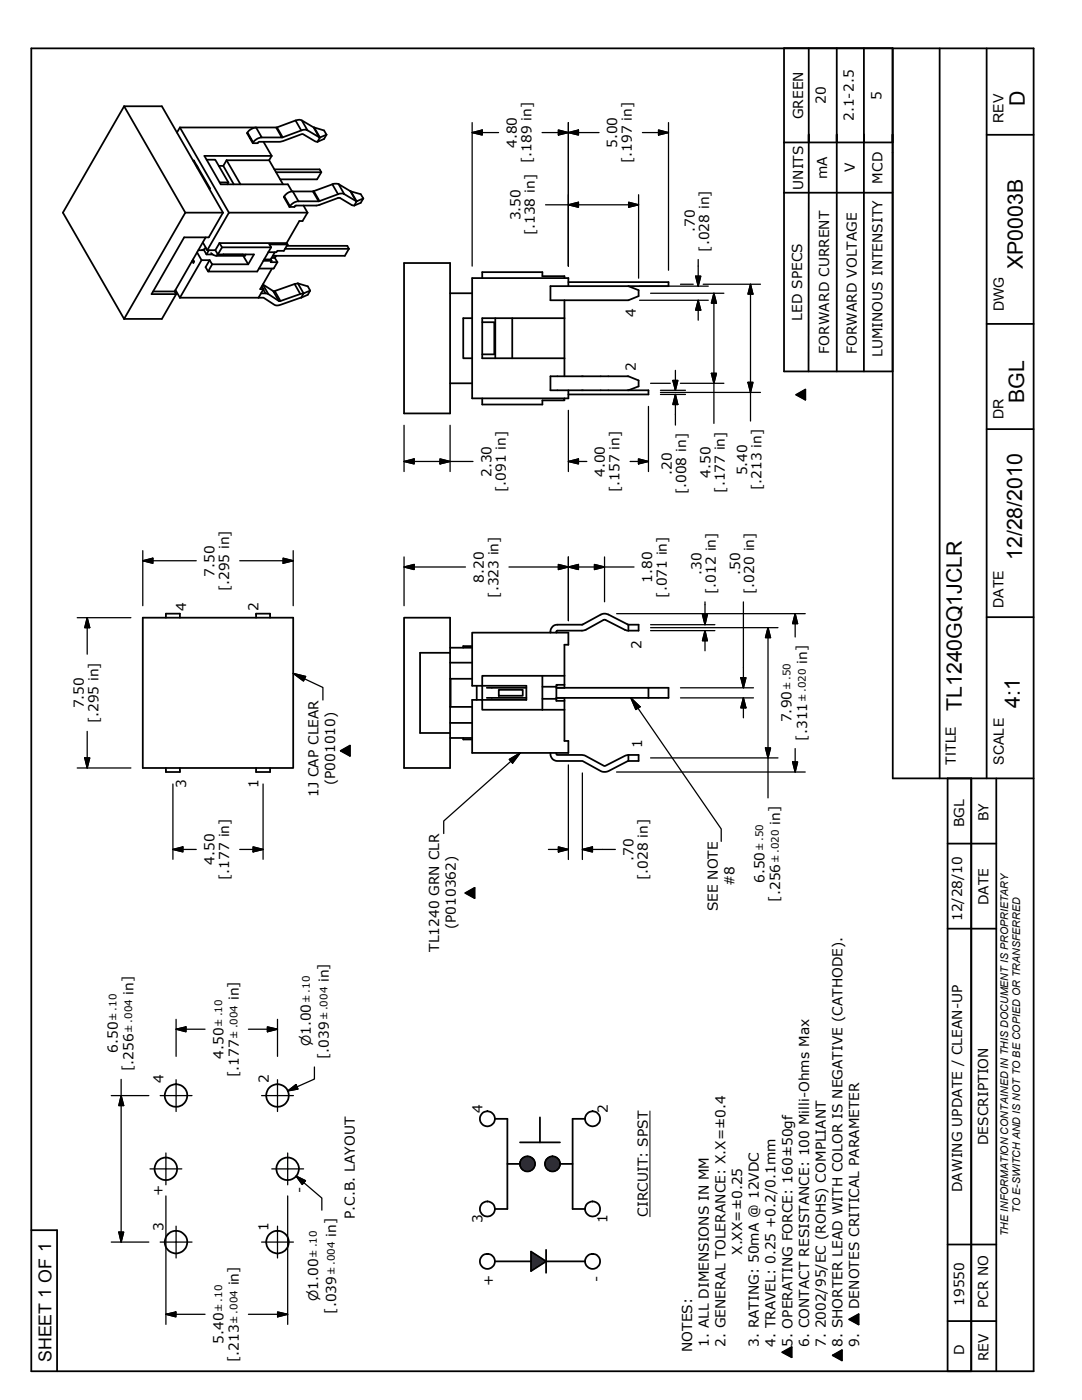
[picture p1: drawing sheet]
<svg xmlns="http://www.w3.org/2000/svg" width="216mm" height="279mm" viewBox="0 0 216 279" stroke-linecap="round" stroke-linejoin="round" font-family="sans-serif">
<g fill="none" stroke="#000" stroke-width=".36">
<path d="M6.2 9.7h200v264h-200zM161.4 9.6l-.1 64.5M167 9.6v64.5M172.4 9.6v64.5M178.1 9.6v64.5h-21.7v-64.5M178.1 9.7v145.6h28.1M187.5 9.7v145.6M196.9 9.7v145.6M24.8 21.2l-12.2 21.2 12.2 21.2M24.8 21.2h7.5l12.2 21.2M24.8 21.2l12.2 21.2M35.9 25.4h15.2l1.1 2a2.23 2.23 0 0 0-1.7 1"/>
<path d="M35.9 25.4l-.6 1.1M35.9 25.4l9.8 17M38.6 32.1l.1-.1 3.2 5.6-.1 .2M39.1 33h.2M39.5 33.4l-.1 .1M41.2 31.9h1.7l2.7 4.5M43.7 33.1h.9M43.8 36.4h1.8M44.6 33.1l2.1 3.7M45.2 32h8.5M45.2 32l-.6 1.1M45.2 32l2.8 4.8"/>
<path d="M45.6 36.4l-.2 .4M52.6 28.3l1.6 2.8M53.7 32l2.8 4.8M54.2 31.1h-13.4l3.2 5.7h13.4l.9 1.4M54.2 31.1l-.5 .9M54.8 33.8h9l.3 .6M55.1 34.4h9M55.1 25.4l1.1 2h-4M55.3 25.4l1.1 2h-.2M56.7 39.2l1.2 2M56.7 39.2l-.1 .1 1.2 2M58.4 38.2l1.2 2"/>
<path d="M58.4 38.2h4M58.4 38.2a2.01 2.01 0 0 0-1.7 1M59 24l1.1 2-3.7 1.4M60.2 24l1.2 2-.7-.1-.6 .1M62.4 38.2l1.2 2M62.6 25.4l1.1 2-2.3-1.4M62.6 38.1l1.2 2M62.6 38.1l-.2 .1M62.7 25.4l1.1 2M62.7 25.4l2 .6 .5 .9M62.7 25.4l-2.9-1.5-.8 .1-3.8 1.4h-4.1a2.35 2.35 0 0 0-1.8 1.2l1.1 2 .1-.2-1.1-2M63.4 28.3l-.6-.1-2.5-1.4-4.3 1.5h-4.3l-.3 .3h-1"/>
<path d="M63.7 27.4h.1M63.8 27.4l-.4 .9M64.1 34.4l-.8 1.4h-7.4M65.2 26.9l-1.4 .5M65.2 26.9l-.5 .8-1.3 .6M66.3 36.8l1.2 2M66.3 36.8l-3.7 1.3M67.5 38.8l-3.7 1.3M67.6 36.7l1.1 2M67.6 36.7h-.7l-.6 .1M67.6 36.7l2.3 1.4M68.7 38.7l2.3 1.4"/>
<path d="M68.7 38.7l-.4-.1-.8 .2M69.9 38.1l1.1 2M69.9 38.1l.1 .1M70 38.2l1.2 2M70 38.2l2 .6 .5 .8M72.5 39.6l-.5 .9-1.3 .5M72.5 39.6l-1.3 .6M156.4 38.5h21.7M156.4 28.4h21.7M196.9 26.9h9.3M30.6 58.2h4.2M34.8 58.2l.4 .5"/>
<path d="M35 57.9l.9 1.5M35.2 58.7l-2.9 4.9h-7.5M35.9 59.4h15.7M38.5 51.8l.2 .4-.1 .3-.2-.4M39.3 50.4l.9 1.5M40.2 51.9l-4.3 7.5M40.2 51.9h1.6M40.5 48.4l.9 1.5M40.7 49.9l.5 .9h1.2M40.8 49.7l-.5 .2M41 49.4l-.3 .5h-1.1M41 47.4l-6.2 10.8"/>
<path d="M41.4 49.9h1.6M41.7 49.9l-.5 .9M41.8 51.9l-.8 1.4 .5 .9M41.8 51.9l.5 .8M42.1 50.5l1 .6h.1l.2-.4M42.3 52.7h7.2M43 49.9l.5 .9M43.5 50.8h7.2l-1.2 1.9M43.8 48.5h13.4M43.8 48.5l.5 .9M43.8 48.5l-.8 1.4M44.5 42.4h-7.5l-12.2 21.2"/>
<path d="M44.5 42.4l-2.8 5h-5l-6.5 11.3h5M44.6 50.8h.1M48.5 50.8h-3.9M48.5 51.1l1 1.6M49 50.8l-.1 .3h-5.7M51.6 59.4h1l2.6 1.6 .8-.2 4.1-1.4M52.1 58.5l1.5 .2 2.1 1.4 4.9-1.6M52.2 57.1l.4 .6M52.5 57.8l.5 .7M52.6 52h1.6M52.6 57.7l-1 1.7M52.7 51.8h1.3"/>
<path d="M54 51.8l.2 .2M54.1 49.4l-2.8 4.8h-9.8l.8-1.5M54.1 49.4h-9.8l-.8 1.4M54.2 51.5h.6M54.2 52l-.2 .3h1.4M54.3 53.6l-2.4 4.1h.7M54.5 58.1l-2-1.3 1.1 1.9M54.8 58.1h-.3l1.1 2M54.8 50.3l-.8 1.5M55.1 51.1l-.3 .4 .6 .8M55.4 52.3l-.8 1.3h-2.9M56.9 49.7h12.7"/>
<path d="M57.2 48.5l.2 .3M57.2 49.1h12.1l.3 .6M57.4 48.8h-3.6l.3 .6M57.4 48.8l-.8 1.3h-1.3l-.1 .2h-1.7M57.9 41.2l-.1 .1M58.8 56.7l-4 1.4 1.2 2M59.4 56.6l2 .5 .5 .9M59.4 56.6l-.6 .1 1.1 2M59.4 56.6l1.2 1.9M59.6 40.2a2.15 2.15 0 0 0-1.7 1M59.6 40.2h4M60.6 41l.8 1.4"/>
<path d="M60.6 58.5l-.5 .9M61.4 42.4h-15.7l-4.3 7.5M61.4 42.4l-1 1.7h-.7l-2.5 4.4M61.9 58l-1.3 .5M61.9 58l-.5 .8-1.3 .6M63.8 40.1l-.2 .1M69.6 49.7l-.8 1.4h-14.4M70.7 41l-.6-.1-2.5-1.4-4.3 1.5h-4.2l-.3 .3h-1M71 40.1l.2 .1M71.2 40.2l-.5 .8M80.6 52.5h9.2v30h-9.2zM89.8 58.5h4.4"/>
<path d="M96.2 55.5v-1.2h12v.8h4.4v.4M109.8 57.1h15.6l2 .8v1.2l-2 .8h-15.6zM112.6 59.9v15.2M113.4 57.1v-1.6h-19.2v24h19.2v-1.6M113.4 56.3h20v.8h-8M89.8 76.5h4.4M94.2 63.5h-1.8v8h1.8M96.2 79.5v1.2h12v-.8h4.4v-.4M96.2 64.3h2.4v6.4h-2.4M98.8 63.5v8M102.2 63.5v8M109.8 75.1h15.6l2 .8v1.2l-2 .8h-15.6z"/>
<path d="M112.6 63.5h-16.4v8h16.4M125.4 77.9h4v.8h-16M158.9 78.8l1.8-1.1v2.1zM196.9 64.6h9.3M196.9 85.6h9.3M28.5 123.3h30v30h-30zM33.1 123.3v-.8h2.8v.8M53.9 123.3v-.8h-2.8v.8M80.6 123.3h9.2v30h-9.2zM89.8 135.5h4.4M89.8 129.3h4.4M89.8 132.2h4.4"/>
<path d="M89.8 130.3h-6v16h6M89.9 135.5v5.6M94.2 128.9h-1.8v.4M95.1 136.9v2.8M97.1 139.3h7.9M97.1 137.3h7.9M99.5 137.7h4.8v1.2h-4.8zM108.2 134.9h-12v6.7h12M108.2 134.9v6.7M108.2 134.9h4.4M108.2 139.5h2.8M111 137.3h22.4v2h-22.4"/>
<path d="M111 137.1v2.8h1.6M112.6 136.7h-1.6v.4h-2.8M112.6 137.3v-8.6h.8v-2.4h-19.2v10.6h10.8v2.8h-10.8v10.6h19.2v-2.4h-.8v-8.6M125.4 124.7l-4-2.1-.6-.1-.9 .2-3.7 2h-5a1.4 1.4 0 0 0-1.4 1.6M125.4 125.9l-.7-.2-4.1-2-4 2.1-5.4 .1-.2 .1v.3M125.4 124.7h2v1.2h-2M125.4 124.7v1.2M129.4 137.3v2M196.9 123.2h9.3M35.9 153.3v.8h-2.8v-.8M51.1 153.3v.8h2.8v-.8M68 149.8l1.8-1v2.1z"/>
<path d="M89.8 141.1h4.4M89.8 144.3h4.4M89.8 147.3h4.4M92.4 147.3v.3h1.8M108.2 141.6h4.4M109.8 150.3a1.43 1.43 0 0 0 1.4 1.6h5l3.7 2 .6 .2 .9-.2 4-2M111 150.3v.3l.2 .1h5.4l4 2.2 4.1-2 .7-.2M125.4 150.7h2v1.2h-2M125.4 150.7v1.2M189.1 155.3v118.4h4.7v-118.4v118.4M198.8 155.3v118.4M92.9 178.2l1.8-1v2z"/>
<path d="M198.8 168.4h-9.7M198.8 185.3h-9.7M98.8 223.3h2.4v18h-2.4M101.2 232.3h2.6M103.8 228h7.9M107.7 223v5M111.7 232.3h2.6M116.7 223.3h-2.4v18h2.4M6.2 245.5h5.2v28.2M98.8 251.7h7.2M106 249.8l3 1.9-3 2zM109 251.7h7.7"/>
<path d="M109 249.4v4.6M198.8 248.4h-9.7M156.1 269.9l1.9-1.1v2.1zM166.2 270.5l1.8-1v2zM169.5 263.3l1.8-1v2zM198.8 263.7h-9.7"/>
<circle cx="35.1" cy="218.6" r="2.25"/>
<circle cx="55.4" cy="218.6" r="2.25"/>
<circle cx="33.1" cy="233.3" r="2.26"/>
<circle cx="57.4" cy="233.3" r="2.25"/>
<circle cx="97.3" cy="223.3" r="1.51"/>
<circle cx="105.3" cy="232.3" r="1.5"/>
<circle cx="110.3" cy="232.3" r="1.5"/>
<circle cx="118.3" cy="223.3" r="1.51"/>
<circle cx="35.1" cy="247.9" r="2.25"/>
<circle cx="55.4" cy="247.9" r="2.25"/>
<circle cx="97.3" cy="241.3" r="1.5"/>
<circle cx="97.3" cy="251.7" r="1.5"/>
<circle cx="118.3" cy="251.7" r="1.5"/>
<circle cx="118.3" cy="241.3" r="1.5"/>
</g>
<g fill="#2f2c4b" stroke="#2f2c4b" stroke-width=".2">
<path d="M105.1 230.8h.2l-.2 3z"/>
<path d="M105.3 230.8v3h-.2z"/>
<path d="M105.3 230.8h.1l-.1 3z"/>
<path d="M105.4 230.8v3h-.1z"/>
<path d="M105.4 230.8h.2l-.2 3z"/>
<path d="M105.6 230.8v3h-.2z"/>
<path d="M105.6 230.8l.1 .1-.1 2.9z"/>
<path d="M105.7 230.9v2.8l-.1 .1z"/>
<path d="M105.7 230.9h.2l-.2 2.8z"/>
<path d="M105.9 230.9v2.8h-.2z"/>
<path d="M105.9 230.9l.1 .1-.1 2.7z"/>
<path d="M106 231v2.6l-.1 .1z"/>
<path d="M106 231l.1 .1-.1 2.5z"/>
<path d="M106.1 231.1v2.4l-.1 .1z"/>
<path d="M106.1 231.1l.2 .1-.2 2.3z"/>
<path d="M106.3 231.2v2.2l-.2 .1z"/>
<path d="M106.3 231.2v2.2z"/>
<path d="M106.3 231.3v2.1z"/>
<path d="M106.3 231.3l.1 .1-.1 1.9z"/>
<path d="M106.4 231.4l-.1 1.9z"/>
<path d="M106.4 231.4l.2 .1-.2 1.7z"/>
<path d="M106.6 231.5l-.2 1.7z"/>
<path d="M106.6 231.5v1.5z"/>
<path d="M106.6 231.7v1.3z"/>
<path d="M106.6 231.7v1.2z"/>
<path d="M106.7 231.8l-.1 1.1z"/>
<path d="M106.7 231.8v.9z"/>
<path d="M106.7 232v.7z"/>
<path d="M106.7 232v.6z"/>
<path d="M106.7 232.1v.5z"/>
<path d="M106.7 232.1v.3z"/>
<path d="M105.1 230.8v3h-.2z"/>
<path d="M104.9 230.8h.2l-.2 3z"/>
<path d="M104.9 230.8v3l-.1-.1z"/>
<path d="M104.8 230.9l.1-.1-.1 2.9z"/>
<path d="M104.8 230.9v2.8h-.2z"/>
<path d="M104.6 230.9h.2l-.2 2.8z"/>
<path d="M104.6 230.9v2.8l-.1-.1z"/>
<path d="M104.5 231l.1-.1-.1 2.7z"/>
<path d="M104.5 231v2.6l-.1-.1z"/>
<path d="M104.4 231.1l.1-.1-.1 2.5z"/>
<path d="M104.4 231.1v2.4l-.2-.1z"/>
<path d="M104.2 231.2l.2-.1-.2 2.3z"/>
<path d="M104.2 231.2v2.2l-.1-.1z"/>
<path d="M104.2 231.2l-.1 2.1v-2z"/>
<path d="M104.1 231.3v2l-.1-.1z"/>
<path d="M104.1 231.3l-.1 1.9z"/>
<path d="M104 231.4v1.8l-.1-.2z"/>
<path d="M104 231.4l-.1 1.6z"/>
<path d="M103.9 231.5v1.5z"/>
<path d="M103.9 231.5v1.4z"/>
<path d="M103.9 231.7v1.2z"/>
<path d="M103.9 231.7l-.1 1z"/>
<path d="M103.8 231.8v.9z"/>
<path d="M103.8 231.8v.8z"/>
<path d="M103.8 232v.6z"/>
<path d="M103.8 232v.4z"/>
<path d="M103.8 232.1v.3z"/>
<path d="M110.1 230.8h.1l-.1 3z"/>
<path d="M110.2 230.8v3h-.1z"/>
<path d="M110.2 230.8h.2l-.2 3z"/>
<path d="M110.4 230.8v3h-.2z"/>
<path d="M110.4 230.8h.2l-.2 3z"/>
<path d="M110.6 230.8v3h-.2z"/>
<path d="M110.6 230.8l.1 .1-.1 2.9z"/>
<path d="M110.7 230.9v2.8l-.1 .1z"/>
<path d="M110.7 230.9h.1l-.1 2.8z"/>
<path d="M110.8 230.9v2.8h-.1z"/>
<path d="M110.8 230.9l.2 .1-.2 2.7z"/>
<path d="M111 231v2.6l-.2 .1z"/>
<path d="M111 231l.1 .1-.1 2.5z"/>
<path d="M111.1 231.1v2.4l-.1 .1z"/>
<path d="M111.1 231.1l.2 .1-.2 2.3z"/>
<path d="M111.3 231.2v2.2l-.2 .1z"/>
<path d="M111.3 231.2l.1 .1-.1 2.1z"/>
<path d="M111.4 231.3l-.1 2.1z"/>
<path d="M111.4 231.3l.1 .1-.1 1.9z"/>
<path d="M111.5 231.4l-.1 1.9z"/>
<path d="M111.5 231.4v1.8z"/>
<path d="M111.5 231.5v1.7z"/>
<path d="M111.5 231.5v1.5z"/>
<path d="M111.6 231.7l-.1 1.3z"/>
<path d="M111.6 231.7v1.2z"/>
<path d="M111.7 231.8l-.1 1.1z"/>
<path d="M111.7 231.8v.9z"/>
<path d="M111.7 232v.7z"/>
<path d="M111.7 232v.6z"/>
<path d="M111.7 232.1v.5z"/>
<path d="M111.7 232.1v.3z"/>
<path d="M110.1 230.8v3h-.2z"/>
<path d="M109.9 230.8h.2l-.2 3z"/>
<path d="M109.9 230.8v3l-.1-.1z"/>
<path d="M109.8 230.9l.1-.1-.1 2.9z"/>
<path d="M109.8 230.9v2.8h-.2z"/>
<path d="M109.6 230.9h.2l-.2 2.8z"/>
<path d="M109.6 230.9v2.8l-.1-.1z"/>
<path d="M109.5 231l.1-.1-.1 2.7z"/>
<path d="M109.5 231v2.6l-.1-.1z"/>
<path d="M109.4 231.1l.1-.1-.1 2.5z"/>
<path d="M109.4 231.1v2.4l-.2-.1z"/>
<path d="M109.2 231.2l.2-.1-.2 2.3z"/>
<path d="M109.2 231.2v2.2l-.1-.1z"/>
<path d="M109.2 231.2l-.1 2.1v-2z"/>
<path d="M109.1 231.3v2z"/>
<path d="M109.1 231.3v1.9z"/>
<path d="M109.1 231.4v1.8l-.2-.2z"/>
<path d="M109.1 231.4l-.2 1.6z"/>
<path d="M108.9 231.5v1.5z"/>
<path d="M108.9 231.5v1.4z"/>
<path d="M108.9 231.7v1.2z"/>
<path d="M108.9 231.7l-.1 1z"/>
<path d="M108.8 231.8v.9z"/>
<path d="M108.8 231.8v.8z"/>
<path d="M108.8 232v.6z"/>
<path d="M108.8 232v.4z"/>
<path d="M108.8 232.1v.3z"/>
<path d="M106 249.8l3 1.9-3 2z"/>
</g>
<path d="M158.9 78.8l1.8-1.1v2.1zM68 149.8l1.8-1v2.1zM92.9 178.2l1.8-1v2zM156.1 269.9l1.9-1.1v2.1zM166.2 270.5l1.8-1v2zM169.5 263.3l1.8-1v2z" fill="#000" stroke="#000" stroke-width=".2"/>
<path d="M129.7 221.7v21.1" fill="none" stroke="#000" stroke-width=".2"/>
<g fill="none" stroke="#000" stroke-width=".25">
<path d="M94.2 24.5v28.6M94.2 26.5l2-.5v.9zM94.2 26.5h5.3M108.2 26.5h11.3M111.4 26l2 .5-2 .4zM113.4 26.5l2-.5v.9zM113.4 24.5v28.6M127.4 38.9v16.6M128.2 26.5h5.2M131.4 26l2 .5-2 .4zM133.4 24.5v29.4M108.9 40.9h18.5"/>
<path d="M113.4 40.9l2-.5v1zM125.4 40.4l2 .5-2 .5zM127.6 59.9h13.7M127.6 57.1h13.7M129.8 58.5h14.6M135.8 56.7h2.5M138.8 55.1h1l-.5 2zM139.3 59.9l.5 2h-1zM139.3 51.8v5.3M139.3 59.9v4M140.3 56.7h11.4M142.5 58.5v26"/>
<path d="M142.5 58.5l.5 2h-1.1zM149.8 56.7v27.3M149.8 56.7l.4 2h-1zM129.8 76.5h4M131.8 77.9h5M131.8 78.7h5M131.8 78.3h19.9M134.3 75.9h1l-.5 2zM134.8 73.9v4M134.8 78.7v6.1M134.8 78.7l.5 2h-1zM135.8 76.5h8.6"/>
<path d="M141.9 74.5h1.1l-.5 2zM149.2 76.3h1l-.4 2zM80.6 92.1l2-.5v1zM80.6 92.1h13.8M80.6 84.9v9.2M87.8 91.6l2 .5-2 .5zM89.8 84.9v9.2M113.4 92.1l2-.5v1zM113.4 92.1h3.7M113.4 81.9v12.2M125.7 92.1h3.7M127.4 91.6l2 .5-2 .5z"/>
<path d="M129.4 81.1v13M28.5 111.9l2-.5v1zM28.5 111.9h10.7M28.5 109.9v11M47.8 111.9h10.7M56.5 111.4l2 .5-2 .5zM58.5 109.9v11M80.6 113.2h12.3M80.6 111.1v9.8M80.6 113.2l2-.6v1.1zM101.6 113.2h24.9M111.4 112.6l2 .6-2 .5z"/>
<path d="M113.4 111.1v12.8M113.4 113.2l2-.6v1.1zM118.6 112.6l2 .6-2 .5zM120.6 111.1v9M15.4 123.3h10.7M17.4 123.3l.5 2h-1zM17.4 123.3v7.3M58.5 134.4l5.9 2.8v2.5M58.5 134.4l2.5 .6-.4 .9zM123 122.5h37.7M125.9 139.3l18 26.1v2.5M125.9 139.3l1.8 1.8-.8 .5z"/>
<path d="M129.8 125.3h25.4M129.8 124.7h12.8M129.8 125.9h12.8M135.8 139.3h14.5M135.8 137.3h14.5M140.2 122.7h.9l-.4 2zM140.7 120.1v4.6M140.7 125.9l.4 2h-.9zM140.7 125.9v4M147.8 135.3h1l-.5 2zM148.3 139.3v4M148.3 139.3l.5 2h-1z"/>
<path d="M148.3 120.1v17.2M153.2 125.3v33.9M153.2 125.3l.6 2h-1.1zM158.7 122.5v4.6M158.7 122.5l.5 2h-1zM15.4 153.3h10.7M16.9 151.3h1l-.5 2zM17.4 146v7.3M34.5 156.5v15M52.5 156.5v15M101.6 151.6l2.2-1.3-1.5 2zM103.8 150.3l-15.3 13.6v2.4"/>
<path d="M113.4 152.7v18.8M116.2 154.3v17.2M123 154.1h37.7M129.8 151.3h25.4M152.7 149.3h1.1l-.6 2zM158.2 152.1h1l-.5 2zM158.7 149.4v4.7M34.5 169.5l2-.5v1zM34.5 169.5h4.7M47.8 169.5h4.7M50.5 169l2 .5-2 .5zM109.4 169.5h4"/>
<path d="M111.4 169l2 .5-2 .5zM116.2 169.5l2-.5v1zM116.2 169.5h6.6M22.2 218.7h7.5M24.2 215.4v32.5M24.2 218.7l.5 1.9h-1zM32 218.7h6.3M35.1 215.5v6.3M35.1 205.4h5.8M35.1 205.4l2-.5v1zM35.1 203.4v7.4M49.6 205.4h5.8"/>
<path d="M52.2 218.7h6.3M53.4 204.9l2 .5-2 .5zM55.4 215.5v6.3M55.4 203.4v7.4M57.4 217.7l1.7-1.2 .4 .8zM62.7 212.9v2.4l-5.3 2.4 1.9-.8M29.9 233.3h6.4M33.1 230.1v6.4M33.1 238.7v9.1M54.2 233.3h6.4M57.4 230.1v6.4M57.4 238.7v9.1"/>
<path d="M59.1 234.7l1.9 .9-.7 .8zM60.6 236l-1.5-1.3 5.1 4.4v2.4M22.2 247.9h7.5M23.7 245.9h1l-.5 2zM32 247.9h6.3M33.1 248v16.3M35.1 244.7v6.4M52.2 247.9h6.3M55.4 244.7v6.4M57.4 248v16.3M33.1 262.3l2-.5v1zM33.1 262.3h7.8"/>
<path d="M49.6 262.3h7.8M55.4 261.8l2 .5-2 .5z"/>
</g>
<g fill="#000" stroke="#000" stroke-width=".25">
<path d="M94.2 26.5l2-.5v.9zM111.4 26l2 .5-2 .4zM113.4 26.5l2-.5v.9zM131.4 26l2 .5-2 .4zM113.4 40.9l2-.5v1zM125.4 40.4l2 .5-2 .5zM138.8 55.1h1l-.5 2zM149.8 56.7l.4 2h-1zM134.3 75.9h1l-.5 2zM139.3 59.9l.5 2h-1zM141.9 74.5h1.1l-.5 2zM142.5 58.5l.5 2h-1.1z"/>
<path d="M149.2 76.3h1l-.4 2zM80.6 92.1l2-.5v1zM87.8 91.6l2 .5-2 .5zM113.4 92.1l2-.5v1zM127.4 91.6l2 .5-2 .5zM134.8 78.7l.5 2h-1zM28.5 111.9l2-.5v1zM56.5 111.4l2 .5-2 .5zM80.6 113.2l2-.6v1.1zM111.4 112.6l2 .6-2 .5zM113.4 113.2l2-.6v1.1zM118.6 112.6l2 .6-2 .5z"/>
<path d="M17.4 123.3l.5 2h-1zM58.5 134.4l2.5 .6-.4 .9zM140.2 122.7h.9l-.4 2zM140.7 125.9l.4 2h-.9zM147.8 135.3h1l-.5 2zM153.2 125.3l.6 2h-1.1zM158.7 122.5l.5 2h-1zM16.9 151.3h1l-.5 2zM101.6 151.6l2.2-1.3-1.5 2zM125.9 139.3l1.8 1.8-.8 .5zM148.3 139.3l.5 2h-1zM152.7 149.3h1.1l-.6 2z"/>
<path d="M158.2 152.1h1l-.5 2zM34.5 169.5l2-.5v1zM50.5 169l2 .5-2 .5zM111.4 169l2 .5-2 .5zM116.2 169.5l2-.5v1zM35.1 205.4l2-.5v1zM53.4 204.9l2 .5-2 .5zM57.4 217.7l1.7-1.2 .4 .8zM24.2 218.7l.5 1.9h-1zM59.1 234.7l1.9 .9-.7 .8zM23.7 245.9h1l-.5 2zM33.1 262.3l2-.5v1z"/>
<path d="M55.4 261.8l2 .5-2 .5z"/>
</g>
<g font-size="4.3">
<text x="204.5" y="21.2" transform="rotate(-90 204.5 21.2)">D</text>
<text x="204.1" y="53.8" transform="rotate(-90 204.1 53.8)">XP0003B</text>
<text x="204.3" y="80.5" transform="rotate(-90 204.3 80.5)">BGL</text>
<text x="203.9" y="111.8" transform="rotate(-90 203.9 111.8)">12/28/2010</text>
<text x="191.9" y="141.9" transform="rotate(-90 191.9 141.9)">TL1240GQ1JCLR</text>
<text x="203.5" y="141.3" transform="rotate(-90 203.5 141.3)">4:1</text>
</g>
<text font-size="3.5" x="10.2" y="271.9" transform="rotate(-90 10.2 271.9)">SHEET 1 OF 1</text>
<g font-size="2.8">
<text x="200.3" y="24.5" transform="rotate(-90 200.3 24.5)">REV</text>
<text x="200.3" y="62.1" transform="rotate(-90 200.3 62.1)">DWG</text>
<text x="200.3" y="83.7" transform="rotate(-90 200.3 83.7)">DR</text>
<text x="200.3" y="121.4" transform="rotate(-90 200.3 121.4)">DATE</text>
<text x="190.7" y="152.6" transform="rotate(-90 190.7 152.6)">TITLE</text>
<text x="200.3" y="152.6" transform="rotate(-90 200.3 152.6)">SCALE</text>
</g>
<g font-size="2.7">
<text x="160.3" y="23.8" transform="rotate(-90 160.3 23.8)">GREEN</text>
<text x="164.8" y="20.8" transform="rotate(-90 164.8 20.8)">20</text>
<text x="175.9" y="19.9" transform="rotate(-90 175.9 19.9)">5</text>
<text x="103.1" y="29.6" transform="rotate(-90 103.1 29.6)">4.80</text>
<text x="123.2" y="29.6" transform="rotate(-90 123.2 29.6)">5.00</text>
<text x="170.4" y="24.2" transform="rotate(-90 170.4 24.2)">2.1-2.5</text>
<text x="106" y="32.6" transform="rotate(-90 106 32.6)">[.189 in]</text>
<text x="126.1" y="32.6" transform="rotate(-90 126.1 32.6)">[.197 in]</text>
<text x="165.1" y="35.7" transform="rotate(-90 165.1 35.7)">mA</text>
<text x="170.5" y="34.4" transform="rotate(-90 170.5 34.4)">V</text>
<text x="160.3" y="37.9" transform="rotate(-90 160.3 37.9)">UNITS</text>
<text x="176.1" y="36.7" transform="rotate(-90 176.1 36.7)">MCD</text>
<text x="103.9" y="44" transform="rotate(-90 103.9 44)">3.50</text>
<text x="106.7" y="47" transform="rotate(-90 106.7 47)">[.138 in]</text>
<text x="138.6" y="46.4" transform="rotate(-90 138.6 46.4)">.70</text>
<text x="141.5" y="50.2" transform="rotate(-90 141.5 50.2)">[.028 in]</text>
<text x="126.9" y="63.3" transform="rotate(-90 126.9 63.3)">4</text>
<text x="160" y="64" transform="rotate(-90 160 64)">LED SPECS</text>
<text x="165.5" y="70.6" transform="rotate(-90 165.5 70.6)">FORWARD CURRENT</text>
<text x="171" y="70.7" transform="rotate(-90 171 70.7)">FORWARD VOLTAGE</text>
<text x="176.1" y="71.2" transform="rotate(-90 176.1 71.2)">LUMINOUS INTENSITY</text>
<text x="126.9" y="74.1" transform="rotate(-90 126.9 74.1)">2</text>
<text x="98" y="95.2" transform="rotate(-90 98 95.2)">2.30</text>
<text x="120.7" y="95.2" transform="rotate(-90 120.7 95.2)">4.00</text>
<text x="134.1" y="94.8" transform="rotate(-90 134.1 94.8)">.20</text>
<text x="141.8" y="95.3" transform="rotate(-90 141.8 95.3)">4.50</text>
<text x="149.1" y="94.9" transform="rotate(-90 149.1 94.9)">5.40</text>
<text x="100.9" y="98.2" transform="rotate(-90 100.9 98.2)">[.091 in]</text>
<text x="123.6" y="98.2" transform="rotate(-90 123.6 98.2)">[.157 in]</text>
<text x="136.9" y="98.7" transform="rotate(-90 136.9 98.7)">[.008 in]</text>
<text x="144.6" y="98.3" transform="rotate(-90 144.6 98.3)">[.177 in]</text>
<text x="151.9" y="97.8" transform="rotate(-90 151.9 97.8)">[.213 in]</text>
<text x="42.8" y="115.1" transform="rotate(-90 42.8 115.1)">7.50</text>
<text x="45.7" y="118" transform="rotate(-90 45.7 118)">[.295 in]</text>
<text x="96.5" y="116.3" transform="rotate(-90 96.5 116.3)">8.20</text>
<text x="99.4" y="119.3" transform="rotate(-90 99.4 119.3)">[.323 in]</text>
<text x="130.2" y="116.3" transform="rotate(-90 130.2 116.3)">1.80</text>
<text x="133.1" y="119.3" transform="rotate(-90 133.1 119.3)">[.071 in]</text>
<text x="140" y="114.7" transform="rotate(-90 140 114.7)">.30</text>
<text x="142.9" y="118.5" transform="rotate(-90 142.9 118.5)">[.012 in]</text>
<text x="147.7" y="114.7" transform="rotate(-90 147.7 114.7)">.50</text>
<text x="150.5" y="118.5" transform="rotate(-90 150.5 118.5)">[.020 in]</text>
<text x="37.1" y="121.9" transform="rotate(-90 37.1 121.9)">4</text>
<text x="51.6" y="121.9" transform="rotate(-90 51.6 121.9)">2</text>
<text x="128" y="129.5" transform="rotate(-90 128 129.5)">2</text>
<text x="161.1" y="132.5" transform="rotate(-90 161.1 132.5)">in]</text>
<text x="16.7" y="141.4" transform="rotate(-90 16.7 141.4)">7.50</text>
<text x="19.6" y="144.4" transform="rotate(-90 19.6 144.4)">[.295 in]</text>
<text x="128.1" y="149.2" transform="rotate(-90 128.1 149.2)">1</text>
<text x="158" y="144.2" transform="rotate(-90 158 144.2)">7.90</text>
<text x="160.9" y="147.8" transform="rotate(-90 160.9 147.8)">[.311</text>
<text x="37.1" y="157.2" transform="rotate(-90 37.1 157.2)">3</text>
<text x="51.6" y="157.2" transform="rotate(-90 51.6 157.2)">1</text>
<text x="63.5" y="159.1" transform="rotate(-90 63.5 159.1)">1J CAP CLEAR</text>
<text x="66.9" y="156.7" transform="rotate(-90 66.9 156.7)">(P001010)</text>
<text x="155.7" y="164.6" transform="rotate(-90 155.7 164.6)">in]</text>
<text x="192.4" y="165.1" transform="rotate(-90 192.4 165.1)">BGL</text>
<text x="197.2" y="163.9" transform="rotate(-90 197.2 163.9)">BY</text>
<text x="42.8" y="172.6" transform="rotate(-90 42.8 172.6)">4.50</text>
<text x="126.4" y="171.7" transform="rotate(-90 126.4 171.7)">.70</text>
<text x="45.7" y="175.6" transform="rotate(-90 45.7 175.6)">[.177 in]</text>
<text x="129.3" y="175.6" transform="rotate(-90 129.3 175.6)">[.028 in]</text>
<text x="146.6" y="176.9" transform="rotate(-90 146.6 176.9)">#8</text>
<text x="152.5" y="176.3" transform="rotate(-90 152.5 176.3)">6.50</text>
<text x="155.4" y="179.9" transform="rotate(-90 155.4 179.9)">[.256</text>
<text x="91" y="185.5" transform="rotate(-90 91 185.5)">(P010362)</text>
<text x="143.2" y="181.9" transform="rotate(-90 143.2 181.9)">SEE NOTE</text>
<text x="192" y="183.9" transform="rotate(-90 192 183.9)">12/28/10</text>
<text x="197.2" y="180.6" transform="rotate(-90 197.2 180.6)">DATE</text>
<text x="87.6" y="190" transform="rotate(-90 87.6 190)">TL1240 GRN CLR</text>
<text x="65.6" y="196" transform="rotate(-90 65.6 196)">in]</text>
<text x="26.6" y="198.5" transform="rotate(-90 26.6 198.5)">in]</text>
<text x="47.7" y="199.6" transform="rotate(-90 47.7 199.6)">in]</text>
<text x="23.5" y="210.2" transform="rotate(-90 23.5 210.2)">6.50</text>
<text x="26.4" y="213.8" transform="rotate(-90 26.4 213.8)">[.256</text>
<text x="44.6" y="211.3" transform="rotate(-90 44.6 211.3)">4.50</text>
<text x="47.5" y="214.9" transform="rotate(-90 47.5 214.9)">[.177</text>
<text x="65.4" y="211.3" transform="rotate(-90 65.4 211.3)">[.039</text>
<text x="32.6" y="216.2" transform="rotate(-90 32.6 216.2)">4</text>
<text x="53.6" y="216.2" transform="rotate(-90 53.6 216.2)">2</text>
<text x="96.3" y="222.1" transform="rotate(-90 96.3 222.1)">4</text>
<text x="121.3" y="222.1" transform="rotate(-90 121.3 222.1)">2</text>
<text x="197.2" y="228.5" transform="rotate(-90 197.2 228.5)">DESCRIPTION</text>
<text x="32.5" y="238.6" transform="rotate(-90 32.5 238.6)">+</text>
<text x="60.7" y="238.1" transform="rotate(-90 60.7 238.1)">-</text>
<text x="192" y="237.9" transform="rotate(-90 192 237.9)">DAWING UPDATE / CLEAN-UP</text>
<text x="32.6" y="245.7" transform="rotate(-90 32.6 245.7)">3</text>
<text x="53.6" y="245.7" transform="rotate(-90 53.6 245.7)">1</text>
<text x="70.8" y="243.3" transform="rotate(-90 70.8 243.3)">P.C.B. LAYOUT</text>
<text x="96.3" y="244.1" transform="rotate(-90 96.3 244.1)">3</text>
<text x="121.2" y="244.1" transform="rotate(-90 121.2 244.1)">1</text>
<text x="129.2" y="242.8" transform="rotate(-90 129.2 242.8)">CIRCUIT: SPST</text>
<text x="67.1" y="246.8" transform="rotate(-90 67.1 246.8)">in]</text>
<text x="148.1" y="250.4" transform="rotate(-90 148.1 250.4)">X.XX=±0.25</text>
<text x="47.7" y="256.5" transform="rotate(-90 47.7 256.5)">in]</text>
<text x="98.4" y="256.6" transform="rotate(-90 98.4 256.6)">+</text>
<text x="119.9" y="255.9" transform="rotate(-90 119.9 255.9)">-</text>
<text x="66.8" y="262.1" transform="rotate(-90 66.8 262.1)">[.039</text>
<text x="171.4" y="261.3" transform="rotate(-90 171.4 261.3)">DENOTES CRITICAL PARAMETER</text>
<text x="192.4" y="260.6" transform="rotate(-90 192.4 260.6)">19550</text>
<text x="197.2" y="261.1" transform="rotate(-90 197.2 261.1)">PCR NO</text>
<text x="44.6" y="268.2" transform="rotate(-90 44.6 268.2)">5.40</text>
<text x="138.1" y="269.8" transform="rotate(-90 138.1 269.8)">NOTES:</text>
<text x="141.5" y="268.8" transform="rotate(-90 141.5 268.8)">1. ALL DIMENSIONS IN MM</text>
<text x="144.8" y="268.8" transform="rotate(-90 144.8 268.8)">2. GENERAL TOLERANCE: X.X=±0.4</text>
<text x="151.4" y="268.8" transform="rotate(-90 151.4 268.8)">3. RATING: 50mA @ 12VDC</text>
<text x="154.8" y="268.8" transform="rotate(-90 154.8 268.8)">4. TRAVEL: 0.25 +0.2/0.1mm</text>
<text x="158.1" y="268.8" transform="rotate(-90 158.1 268.8)">5. OPERATING FORCE: 160±50gf</text>
<text x="161.4" y="268.8" transform="rotate(-90 161.4 268.8)">6. CONTACT RESISTANCE: 100 Milli-Ohms Max</text>
<text x="164.8" y="268.8" transform="rotate(-90 164.8 268.8)">7. 2002/95/EC (ROHS) COMPLIANT</text>
<text x="168.1" y="268.8" transform="rotate(-90 168.1 268.8)">8. SHORTER LEAD WITH COLOR IS NEGATIVE (CATHODE).</text>
<text x="171.4" y="268.8" transform="rotate(-90 171.4 268.8)">9.</text>
<text x="47.5" y="271.8" transform="rotate(-90 47.5 271.8)">[.213</text>
<text x="192.4" y="270.3" transform="rotate(-90 192.4 270.3)">D</text>
<text x="197.2" y="271.7" transform="rotate(-90 197.2 271.7)">REV</text>
</g>
<g font-size="2.6">
<text x="62" y="208.8" transform="rotate(-90 62 208.8)">⌀1.00</text>
<text x="63.5" y="259.6" transform="rotate(-90 63.5 259.6)">⌀1.00</text>
</g>
<g font-size="2.1">
<text x="203.6" y="242" transform="rotate(-90 203.6 242)">TO E-SWITCH AND IS NOT TO BE COPIED OR TRANSFERRED</text>
<text x="201.2" y="246.8" transform="rotate(-90 201.2 246.8)">THE INFORMATION CONTAINED IN THIS DOCUMENT IS PROPRIETARY</text>
</g>
<g font-size="2">
<text x="157.7" y="137.6" transform="rotate(-90 157.7 137.6)">±.50</text>
<text x="160.8" y="139.9" transform="rotate(-90 160.8 139.9)">±.020</text>
<text x="152.3" y="169.7" transform="rotate(-90 152.3 169.7)">±.50</text>
<text x="155.4" y="172" transform="rotate(-90 155.4 172)">±.020</text>
<text x="23.3" y="203.6" transform="rotate(-90 23.3 203.6)">±.10</text>
<text x="61.8" y="199.9" transform="rotate(-90 61.8 199.9)">±.10</text>
<text x="65.4" y="203.5" transform="rotate(-90 65.4 203.5)">±.004</text>
<text x="26.4" y="206" transform="rotate(-90 26.4 206)">±.004</text>
<text x="44.3" y="204.7" transform="rotate(-90 44.3 204.7)">±.10</text>
<text x="47.4" y="207.1" transform="rotate(-90 47.4 207.1)">±.004</text>
<text x="63.2" y="250.8" transform="rotate(-90 63.2 250.8)">±.10</text>
<text x="66.8" y="254.3" transform="rotate(-90 66.8 254.3)">±.004</text>
<text x="44.3" y="261.6" transform="rotate(-90 44.3 261.6)">±.10</text>
<text x="47.4" y="264" transform="rotate(-90 47.4 264)">±.004</text>
</g>
</svg>
